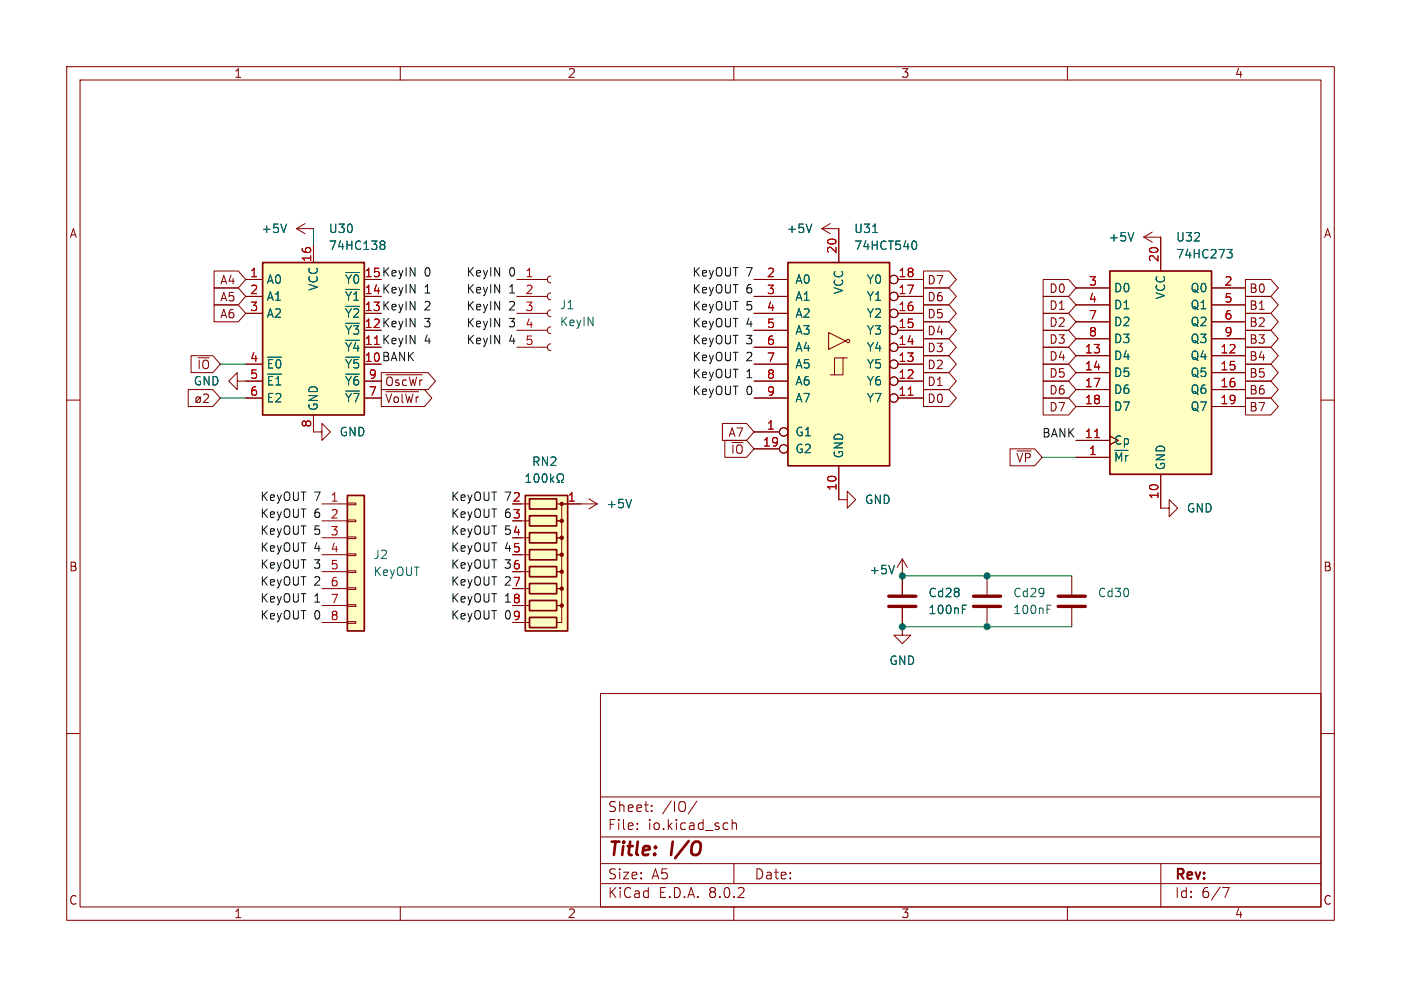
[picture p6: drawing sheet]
<svg xmlns="http://www.w3.org/2000/svg" width="210mm" height="148mm" viewBox="0 0 210 148" stroke-linecap="round" stroke-linejoin="round" font-family="sans-serif">
<g fill="none" stroke="#840000" stroke-width=".15">
<path d="M10 10h190v128h-190zM12 12h186v124h-186zM60 10v2M110 10v2M160 10v2M10 60h2M198 60h2M10 110h2M90 104h108v32h-108zM90 119.5h108M198 110h2M60 136v2"/>
<path d="M90 132.5h108M90 129.5h108M90 125.5h108M95.5 124.2v.2M95.5 123.5v.1M97.7 121.5v.2M97.7 120.8v.1M104.5 120.1l-1.3 1.9M109.8 122.9v1.5M109.8 123.5a.37 .37 0 0 1 .6 .1v.8M110 136v2M110 129.5v3"/>
<path d="M160 136v2M174 129.5v6.5M183.3 133.1h1l-.7 1.5"/>
</g>
<path d="M78.7 74.3h6.4v20.3h-6.4z" fill="#ffffc2"/>
<path d="M78.7 74.3h6.4v20.3h-6.4zM79.4 74.8h4v1.5h-4zM79.4 77.3h4v1.6h-4zM79.4 79.9h4v1.5h-4zM79.4 82.4h4v1.5h-4zM79.4 85h4v1.5h-4zM79.4 87.5h4v1.5h-4zM79.4 90h4v1.6h-4zM79.4 92.6h4v1.5h-4z" fill="none" stroke="#840000" stroke-width=".25"/>
<g fill="#840000" stroke="#840000" stroke-width=".15">
<circle cx="84.2" cy="75.6" r=".25"/>
<circle cx="84.2" cy="78.1" r=".25"/>
<circle cx="84.2" cy="80.6" r=".25"/>
<circle cx="84.2" cy="83.2" r=".25"/>
<circle cx="84.2" cy="85.7" r=".25"/>
<circle cx="84.2" cy="88.3" r=".25"/>
<circle cx="84.2" cy="90.8" r=".25"/>
</g>
<g fill="none" stroke="#840000" stroke-width=".15">
<path d="M44.4 34.3l1.3 .8M44.4 34.3h2.6M45.7 33.5l-1.3 .8M47 64.8h1.3v-1.3l1.2 1.3-1.2 1.2v-1.2M78.1 75.6h1.3M78.1 78.1h1.3M83.4 75.6h.8v2.5h-.8h.8v2.5h-.8h.8v2.6h-.8h.8v2.5h-.8h.8v2.6h-.8h.8v2.5h-.8h.8v2.5h-.8M84.5 75.6h2.5M78.1 80.6h1.3M78.1 83.2h1.3M78.1 85.7h1.3M78.1 88.3h1.3"/>
<path d="M78.1 90.8h1.3M78.1 93.3h1.3"/>
</g>
<path d="M42.9 33.6l-.4 1.3M78.8 72.3h.8M78.8 71.4l.4-.3v1.2M80.2 71.2l.2-.1a.68 .68 0 0 1 .4 .6 .68 .68 0 0 1-.4 .6l-.2-.1-.1-.3zM81.4 71.2l.2-.1a.69 .69 0 0 1 .5 .5 .69 .69 0 0 1-.3 .7h-.1a.68 .68 0 0 1-.3-1.1zM82.5 71.1v1.2M82.7 71.9l.3 .4M83 71.5l-.5 .5M83.5 72.3h.3v-.2a.54 .54 0 0 1-.3-.7 .54 .54 0 0 1 .8-.3 .58 .58 0 0 1-.1 1v.2h.3" fill="none" stroke="#006464" stroke-width=".15"/>
<path d="M39.4 39.4h15.2v22.8h-15.2z" fill="#ffffc2"/>
<path d="M39.4 39.4h15.2v22.8h-15.2z" fill="none" stroke="#840000" stroke-width=".25"/>
<path d="M47 36.8v2.6M36.8 41.9h2.6M36.8 44.5h2.6M36.8 47h2.6M36.8 54.6h2.6M36.8 57.2h2.6M36.8 59.7h2.6M54.6 57.2h2.5M54.6 59.7h2.5M47 62.2v2.6" fill="none" stroke="#840000" stroke-width=".15"/>
<path d="M57.1 36.6l.1 .1M57.1 36.2l.4-.1 .1 .2 .1 .1-.2 .3M57.2 36.7h.3M57.2 36.7h-.1M57.5 36.7l.2 .2-.1 .4-.1 .1-.4-.1M40.1 53.6h2.1M51.8 40.9h2.1" fill="none" stroke="#006464" stroke-width=".15"/>
<path d="M166.4 40.6h15.2v30.5h-15.2z" fill="#ffffc2"/>
<path d="M166.4 40.6h15.2v30.5h-15.2z" fill="none" stroke="#840000" stroke-width=".25"/>
<g fill="none" stroke="#840000" stroke-width=".15">
<path d="M123.2 34.3l1.3 .8M123.2 34.3h2.5M124.5 33.5l-1.3 .8M174 35.6v5M161.3 53.3h5.1M161.3 55.9h5.1M161.3 58.4h5.1M161.3 43.2h5.1M161.3 45.7h5.1M161.3 48.3h5.1M161.3 50.8h5.1M181.6 53.3h5.1"/>
<path d="M181.6 55.9h5.1M181.6 58.4h5.1M181.6 43.2h5.1M181.6 45.7h5.1M181.6 48.3h5.1M181.6 50.8h5.1M161.3 68.6h5.1M161.3 66h5.1M161.3 61h5.1M174 71.1v5.1M181.6 61h5.1"/>
</g>
<path d="M164.1 65.6h.7" fill="none" stroke="#a90000" stroke-width=".15"/>
<path d="M121.7 33.6l-.4 1.3M183.9 37.4h.8l-.4 .5 .3 .1 .1 .4-.2 .3h-.4" fill="none" stroke="#006464" stroke-width=".15"/>
<path d="M118.1 39.4h15.2v30.5h-15.2z" fill="#ffffc2"/>
<g fill="none" stroke="#840000" stroke-width=".15">
<path d="M125.7 34.3v5.1M171.4 35.6l1.3 .7M171.4 35.6h2.6M172.7 34.8l-1.3 .8M35.6 57.2v-1.3l-1.3 1.3 1.3 1.2v-1.2h1.2M77.5 52.1h4.5M77.5 49.5h4.5M77.5 47h4.5M77.5 44.5h4.5M77.5 41.9h4.5M82.5 51.6a.51 .51 0 0 0-.5 .5 .51 .51 0 0 0 .5 .5M82.5 49a.51 .51 0 0 0-.5 .5 .51 .51 0 0 0 .5 .5"/>
<path d="M82.5 46.5a.51 .51 0 0 0-.5 .5 .51 .51 0 0 0 .5 .5M82.5 43.9a.51 .51 0 0 0-.5 .6 .51 .51 0 0 0 .5 .5M82.5 41.4a.51 .51 0 0 0-.5 .5 .51 .51 0 0 0 .5 .5M113 59.7h5.1M113 57.2h5.1M113 54.6h5.1M113 52.1h5.1M113 49.5h5.1M113 47h5.1M113 44.5h5.1M113 41.9h5.1M124.2 49.9l2.5 1.2-2.5 1.3z"/>
<path d="M126.4 53.7h-1.3v2.5M127 53.7h-.6v2.5h-1.9M134.6 59.7h3.8M134.6 57.2h3.8M134.6 54.6h3.8M134.6 52.1h3.8M134.6 49.5h3.8M134.6 47h3.8M134.6 44.5h3.8M134.6 41.9h3.8M87 75.6h2.5M88.3 74.8l1.2 .8"/>
<path d="M89.5 75.6l-1.2 .7M113 64.8h3.8M113 67.3h3.8M125.7 69.9v5h1.3v-1.2l1.3 1.2-1.3 1.3v-1.3M174 76.2h1.3v-1.3l1.2 1.3-1.2 1.3v-1.3M135.3 91.2v4.1h1.2l-1.2 1.2-1.3-1.2h1.3M135.3 83.8l-.8 1.3M135.3 83.8v5.4M135.3 83.8l.7 1.3M148 86.4v2.8M148 91.2v2.8M160.7 86.4v2.8"/>
<path d="M160.7 91.2v2.8"/>
<circle cx="127.1" cy="51.1" r=".25"/>
<circle cx="134" cy="57.1" r=".63"/>
<circle cx="134" cy="59.7" r=".63"/>
<circle cx="134" cy="49.5" r=".63"/>
<circle cx="134" cy="47" r=".63"/>
<circle cx="134" cy="44.4" r=".63"/>
<circle cx="134" cy="41.9" r=".63"/>
<circle cx="134" cy="54.6" r=".63"/>
<circle cx="134" cy="52.1" r=".63"/>
<circle cx="117.5" cy="64.8" r=".63"/>
<circle cx="117.5" cy="67.3" r=".63"/>
</g>
<path d="M118.1 39.4h15.2v30.5h-15.2z" fill="none" stroke="#840000" stroke-width=".25"/>
<path d="M136.1 59.3h.8" fill="none" stroke="#a90000" stroke-width=".15"/>
<path d="M130.8 34.9h.7M137 36.1a.69 .69 0 0 1 .5 .6 .69 .69 0 0 1-.3 .6l-.2 .1M169.9 34.9l-.4 1.2M94.7 74.9l-.5 1.2M134.1 84.8l-.4 1.2M144.3 91.4h.4M144.3 90.7h.6M157 91.4h.4M157 90.7h.6" fill="none" stroke="#006464" stroke-width=".15"/>
<path d="M133.2 90.9h4.1M133.2 89.4h4.1M145.9 90.9h4.1M145.9 89.4h4.1M158.6 90.9h4.1M158.6 89.4h4.1" fill="none" stroke="#840000" stroke-width=".51"/>
<path d="M52.1 74.3h2.5v20.3h-2.5z" fill="#ffffc2"/>
<g fill="none" stroke="#840000" stroke-width=".15">
<path d="M47 36.8v2.6M125.7 34.3v5.1M174 35.6v5M28.2 58.4h3.7l1.1 1.3-1.1 1.3h-3.7zM28.6 53.3h3.3l1.1 1.3-1.1 1.3h-3.3zM29.5 59.6l.3-.1 .2 .3v.3l-.2 .3-.3-.1-.1-.2v-.3zM30.1 59.5l-.8 .9M30.5 59.2l.5-.1 .2 .1v.3l-.7 .9h.7M32.1 45.7h3.6l1.1 1.3-1.1 1.3h-3.6zM32.1 43.2h3.6l1.1 1.3-1.1 1.2h-3.6zM32.1 40.6h3.6l1.1 1.3-1.1 1.3h-3.6zM36.8 59.7h2.6"/>
<path d="M36.8 57.2h2.6M36.8 54.6h2.6M36.8 47h2.6M36.8 44.5h2.6M36.8 41.9h2.6M54.6 59.7h2.5M54.6 57.2h2.5M57.1 55.9h7.1l1.1 1.3-1.1 1.2h-7.1zM57.1 58.4h6.5l1.1 1.3-1.1 1.3h-6.5zM57.9 56.2h5.4M57.9 58.7h4.8M113 59.7h5.1"/>
<path d="M113 57.2h5.1M113 54.6h5.1M113 52.1h5.1M113 49.5h5.1M113 47h5.1M113 44.5h5.1M113 41.9h5.1M134.6 59.7h3.8M134.6 57.2h3.8M134.6 54.6h3.8M134.6 52.1h3.8M134.6 49.5h3.8"/>
<path d="M134.6 47h3.8M134.6 44.5h3.8M134.6 41.9h3.8M138.4 55.9h3.8l1.2 1.3-1.2 1.2h-3.8zM138.4 58.4h3.8l1.2 1.3-1.2 1.3h-3.8zM138.4 50.8h3.8l1.2 1.3-1.2 1.2h-3.8zM138.4 53.3h3.8l1.2 1.3-1.2 1.3h-3.8zM138.4 48.3h3.8l1.2 1.2-1.2 1.3h-3.8zM138.4 45.7h3.8l1.2 1.3-1.2 1.3h-3.8zM138.4 43.2h3.8l1.2 1.3-1.2 1.2h-3.8zM138.4 40.6h3.8l1.2 1.3-1.2 1.3h-3.8zM156.4 59.7h3.8l1.1 1.3-1.1 1.2h-3.8z"/>
<path d="M156.4 52.1h3.8l1.1 1.2-1.1 1.3h-3.8zM156.4 54.6h3.8l1.1 1.3-1.1 1.3h-3.8zM156.4 57.1h3.8l1.1 1.3-1.1 1.3h-3.8zM156.4 49.5h3.8l1.1 1.3-1.1 1.3h-3.8zM156.4 41.9h3.8l1.1 1.3-1.1 1.3h-3.8zM156.4 44.4h3.8l1.1 1.3-1.1 1.3h-3.8zM156.4 47h3.8l1.1 1.3-1.1 1.2h-3.8zM161.3 53.3h5.1M161.3 55.9h5.1M161.3 58.4h5.1M161.3 43.2h5.1M161.3 45.7h5.1"/>
<path d="M161.3 48.3h5.1M161.3 50.8h5.1M181.6 53.3h5.1M181.6 55.9h5.1M181.6 58.4h5.1M181.6 43.2h5.1M181.6 45.7h5.1M181.6 48.3h5.1M181.6 50.8h5.1M186.7 47h3.8l1.1 1.3-1.1 1.2h-3.8zM186.7 54.6h3.8l1.1 1.3-1.1 1.3h-3.8zM186.7 57.1h3.8l1.1 1.3-1.1 1.3h-3.8z"/>
<path d="M186.7 59.7h3.8l1.1 1.3-1.1 1.2h-3.8zM186.7 52.1h3.8l1.1 1.2-1.1 1.3h-3.8zM186.7 49.5h3.8l1.1 1.3-1.1 1.3h-3.8zM186.7 44.4h3.8l1.1 1.3-1.1 1.3h-3.8zM186.7 41.9h3.8l1.1 1.3-1.1 1.3h-3.8zM47 62.2v2.6M48.3 75.6h3.8M48.3 78.1h3.8M52.1 78h1.2v.2h-1.2zM52.1 75.4h1.2v.3h-1.2zM84.5 75.6h2.5M108.3 63.5h3.6l1.1 1.3-1.1 1.2h-3.6z"/>
<path d="M108.6 66h3.3l1.1 1.3-1.1 1.3h-3.3zM113 64.8h3.8M113 67.3h3.8M125.7 69.9v5M151.4 67.3h3.7l1.1 1.3-1.1 1.3h-3.7zM152.4 67.6h2.2M161.3 68.6h5.1M161.3 66h5.1M161.3 61h5.1M174 71.1v5.1M181.6 61h5.1M48.3 80.6h3.8"/>
<path d="M48.3 83.2h3.8M48.3 85.7h3.8M48.3 88.3h3.8M48.3 90.8h3.8M48.3 93.3h3.8M52.1 93.2h1.2v.3h-1.2zM52.1 90.7h1.2v.2h-1.2zM52.1 88.1h1.2v.3h-1.2zM52.1 85.6h1.2v.3h-1.2zM52.1 83.1h1.2v.2h-1.2zM52.1 80.5h1.2v.3h-1.2zM135.3 86.4v2.8"/>
<path d="M135.3 91.2v2.8"/>
<circle cx="134" cy="57.1" r=".63"/>
<circle cx="134" cy="59.7" r=".63"/>
<circle cx="134" cy="49.5" r=".63"/>
<circle cx="134" cy="47" r=".63"/>
<circle cx="134" cy="44.4" r=".63"/>
<circle cx="134" cy="41.9" r=".63"/>
<circle cx="134" cy="54.6" r=".63"/>
<circle cx="134" cy="52.1" r=".63"/>
<circle cx="117.5" cy="64.8" r=".63"/>
<circle cx="117.5" cy="67.3" r=".63"/>
</g>
<path d="M52.1 74.3h2.5v20.3h-2.5z" fill="none" stroke="#840000" stroke-width=".25"/>
<path d="M47 34.3v2.5M33 54.6h3.8M33 59.7h3.8M156.2 68.6h5.1M135.3 94h25.4M135.3 86.4h25.4" fill="none" stroke="#009600" stroke-width=".15"/>
<g fill="none" stroke="#006464" stroke-width=".15">
<path d="M42.9 33.6l-.4 1.3M57.1 36.2l.4-.1 .1 .2 .1 .1-.2 .3M57.1 36.6l.1 .1M57.2 36.7h.3M57.2 36.7h-.1M57.5 36.7l.2 .2-.1 .4-.1 .1-.4-.1M121.7 33.6l-.4 1.3M130.8 34.9h.7M137 36.1a.69 .69 0 0 1 .5 .6 .69 .69 0 0 1-.3 .6l-.2 .1M169.9 34.9l-.4 1.2M183.9 37.4h.8l-.4 .5 .3 .1 .1 .4-.2 .3h-.4M40.1 53.6h2.1"/>
<path d="M51.8 40.9h2.1M78.8 72.3h.8M78.8 71.4l.4-.3v1.2M80.2 71.2l.2-.1a.68 .68 0 0 1 .4 .6 .68 .68 0 0 1-.4 .6l-.2-.1-.1-.3zM81.4 71.2l.2-.1a.69 .69 0 0 1 .5 .5 .69 .69 0 0 1-.3 .7h-.1a.68 .68 0 0 1-.3-1.1zM82.5 71.1v1.2M82.7 71.9l.3 .4M83 71.5l-.5 .5M83.5 72.3h.3v-.2a.54 .54 0 0 1-.3-.7 .54 .54 0 0 1 .8-.3 .58 .58 0 0 1-.1 1v.2h.3M94.7 74.9l-.5 1.2M134.1 84.8l-.4 1.2M144.3 91.4h.4"/>
<path d="M144.3 90.7h.6"/>
</g>
<path d="M136.1 59.3h.8M164.1 65.6h.7" fill="none" stroke="#a90000" stroke-width=".15"/>
<g fill="#009600" stroke="#009600" stroke-width=".15">
<circle cx="135.3" cy="94" r=".46"/>
<circle cx="148" cy="94" r=".46"/>
<circle cx="135.3" cy="86.4" r=".46"/>
<circle cx="148" cy="86.4" r=".46"/>
</g>
<g font-size="2.8" fill="#840000">
<text x="91" y="128.9">Title:</text>
<text x="100.7" y="128.9">I/O</text>
</g>
<g font-size="2.1" fill="#840000">
<text x="91" y="124.7">File:</text>
<text x="91" y="122">Sheet:</text>
<text x="97.1" y="124.7">io.kicad_sch</text>
<text x="99.2" y="122">/IO/</text>
<text x="91" y="134.9">KiCad</text>
<text x="91" y="132.1">Size:</text>
<text x="97.7" y="132.1">A5</text>
<text x="98.7" y="134.9">E.D.A.</text>
<text x="106.3" y="134.9">8.0.2</text>
<text x="113" y="132.1">Date:</text>
<text x="176" y="132.3">Rev:</text>
<text x="176" y="134.9">Id:</text>
<text x="180.1" y="134.9">6/7</text>
</g>
<g font-size="1.8" fill="#840000">
<text x="35" y="11.9">1</text>
<text x="85" y="11.9">2</text>
<text x="135" y="11.9">3</text>
<text x="185" y="11.9">4</text>
<text x="10.3" y="35.9">A</text>
<text x="198.4" y="35.9">A</text>
<text x="54.6" y="41.7">15 KeyIN</text>
<text x="32.9" y="47.9">A6</text>
<text x="32.9" y="45.4">A5</text>
<text x="32.9" y="42.9">A4</text>
<text x="54.6" y="46.7">13 KeyIN</text>
<text x="54.6" y="44.2">14 KeyIN</text>
<text x="138.9" y="47.9">D5</text>
<text x="138.9" y="45.4">D6</text>
<text x="138.9" y="42.9">D7</text>
<text x="157.2" y="44.1">D0</text>
<text x="157.2" y="46.7">D1</text>
<text x="187.2" y="46.7">B1</text>
<text x="187.2" y="44.1">B0</text>
<text x="54.6" y="49.3">12 KeyIN</text>
<text x="138.9" y="53">D3</text>
<text x="138.9" y="50.5">D4</text>
<text x="157.2" y="51.8">D3</text>
<text x="157.2" y="49.2">D2</text>
<text x="187.2" y="49.2">B2</text>
<text x="187.2" y="51.8">B3</text>
<text x="29.5" y="55.6">~{IO}</text>
<text x="54.6" y="54.4">10 BANK</text>
<text x="57.6" y="58.1">~{OscWr}</text>
<text x="138.9" y="58.1">D1</text>
<text x="138.9" y="55.6">D2</text>
<text x="157.2" y="54.3">D4</text>
<text x="157.2" y="56.8">D5</text>
<text x="157.2" y="59.4">D6</text>
<text x="187.2" y="56.8">B5</text>
<text x="187.2" y="59.4">B6</text>
<text x="187.2" y="54.3">B4</text>
<text x="57.6" y="60.6">~{VolWr}</text>
<text x="109.1" y="65.7">A7</text>
<text x="138.9" y="60.6">D0</text>
<text x="157.2" y="61.9">D7</text>
<text x="187.2" y="61.9">B7</text>
<text x="109.5" y="68.3">~{IO}</text>
<text x="152.2" y="69.5">~{VP}</text>
<text x="10.3" y="85.9">B</text>
<text x="198.3" y="85.9">B</text>
<text x="10.3" y="135.9">C</text>
<text x="35" y="137.9">1</text>
<text x="85" y="137.9">2</text>
<text x="135" y="137.9">3</text>
<text x="185" y="137.9">4</text>
<text x="198.3" y="135.9">C</text>
</g>
<g font-size="1.8" fill="#006464">
<text x="39.1" y="35.2">+5V</text>
<text x="49.2" y="35.2">U30</text>
<text x="117.8" y="35.2">+5V</text>
<text x="127.9" y="35.2">U31</text>
<text x="49.2" y="37.7">74HC138</text>
<text x="127.9" y="37.7">74HCT540</text>
<text x="166.1" y="36.4">+5V</text>
<text x="176.2" y="36.4">U32</text>
<text x="176.2" y="39">74HC273</text>
<text x="39.9" y="42.8">A0</text>
<text x="39.9" y="45.3">A1</text>
<text x="39.9" y="47.9">A2</text>
<text x="47.9" y="43.7" transform="rotate(-90 47.9 43.7)">VCC</text>
<text x="51.6" y="47.9">~{Y2}</text>
<text x="51.6" y="45.3">~{Y1}</text>
<text x="51.6" y="42.8">~{Y0}</text>
<text x="83.8" y="46.6">J1</text>
<text x="119.1" y="42.8">A0</text>
<text x="119.1" y="45.3">A1</text>
<text x="119.1" y="47.9">A2</text>
<text x="126.6" y="44.2" transform="rotate(-90 126.6 44.2)">VCC</text>
<text x="129.8" y="47.9">Y2</text>
<text x="129.8" y="45.3">Y1</text>
<text x="129.8" y="42.8">Y0</text>
<text x="166.9" y="44">D0</text>
<text x="166.9" y="46.6">D1</text>
<text x="174.9" y="45" transform="rotate(-90 174.9 45)">VCC</text>
<text x="178.4" y="44">Q0</text>
<text x="178.4" y="46.6">Q1</text>
<text x="51.6" y="52.9">~{Y4}</text>
<text x="51.6" y="50.4">~{Y3}</text>
<text x="83.8" y="49.1">KeyIN</text>
<text x="119.1" y="50.4">A3</text>
<text x="119.1" y="52.9">A4</text>
<text x="129.8" y="52.9">Y4</text>
<text x="129.8" y="50.4">Y3</text>
<text x="166.9" y="49.1">D2</text>
<text x="166.9" y="51.7">D3</text>
<text x="178.4" y="49.1">Q2</text>
<text x="178.4" y="51.7">Q3</text>
<text x="28.9" y="58">GND</text>
<text x="39.9" y="55.5">~{E0}</text>
<text x="39.9" y="58">~{E1}</text>
<text x="51.6" y="55.5">~{Y5}</text>
<text x="51.6" y="58">~{Y6}</text>
<text x="119.1" y="55.5">A5</text>
<text x="119.1" y="58">A6</text>
<text x="129.8" y="58">Y6</text>
<text x="129.8" y="55.5">Y5</text>
<text x="166.9" y="54.2">D4</text>
<text x="166.9" y="56.7">D5</text>
<text x="166.9" y="59.3">D6</text>
<text x="178.4" y="54.2">Q4</text>
<text x="178.4" y="56.7">Q5</text>
<text x="178.4" y="59.3">Q6</text>
<text x="39.9" y="60.6">E2</text>
<text x="47.9" y="61.7" transform="rotate(-90 47.9 61.7)">GND</text>
<text x="50.8" y="65.6">GND</text>
<text x="51.6" y="60.6">~{Y7}</text>
<text x="119.1" y="65.6">G1</text>
<text x="119.1" y="60.6">A7</text>
<text x="129.8" y="60.6">Y7</text>
<text x="166.9" y="61.8">D7</text>
<text x="178.4" y="61.8">Q7</text>
<text x="79.7" y="70.1">RN2</text>
<text x="119.1" y="68.2">G2</text>
<text x="126.6" y="68.8" transform="rotate(-90 126.6 68.8)">GND</text>
<text x="166.9" y="69.4">~{Mr}</text>
<text x="166.9" y="66.9">Cp</text>
<text x="174.9" y="70.6" transform="rotate(-90 174.9 70.6)">GND</text>
<text x="90.8" y="76.4">+5V</text>
<text x="129.5" y="75.8">GND</text>
<text x="177.8" y="77.1">GND</text>
<text x="55.9" y="84">J2</text>
<text x="55.9" y="86.6">KeyOUT</text>
<text x="130.2" y="86.3">+5V</text>
<text x="139.1" y="89.8">Cd28</text>
<text x="151.8" y="89.8">Cd29</text>
<text x="164.5" y="89.8">Cd30</text>
<text x="139.1" y="92.3">100nF</text>
<text x="151.8" y="92.3">100nF</text>
<text x="133.2" y="99.9">GND</text>
</g>
<g font-size="1.8" fill="#a90000">
<text x="37.4" y="41.7">1</text>
<text x="46.7" y="39.4" transform="rotate(-90 46.7 39.4)">16</text>
<text x="54.6" y="41.7">15</text>
<text x="78.7" y="41.7">1</text>
<text x="114.9" y="41.7">2</text>
<text x="125.5" y="38.1" transform="rotate(-90 125.5 38.1)">20</text>
<text x="134.6" y="41.7">18</text>
<text x="173.7" y="39.4" transform="rotate(-90 173.7 39.4)">20</text>
<text x="37.4" y="44.2">2</text>
<text x="37.4" y="46.7">3</text>
<text x="54.6" y="46.7">13</text>
<text x="54.6" y="44.2">14</text>
<text x="78.7" y="44.2">2</text>
<text x="78.7" y="46.7">3</text>
<text x="114.9" y="44.2">3</text>
<text x="114.9" y="46.7">4</text>
<text x="134.6" y="46.7">16</text>
<text x="134.6" y="44.2">17</text>
<text x="163.1" y="42.9">3</text>
<text x="163.1" y="45.5">4</text>
<text x="183.4" y="42.9">2</text>
<text x="183.4" y="45.5">5</text>
<text x="54.6" y="51.8">11 KeyIN</text>
<text x="54.6" y="51.8">11</text>
<text x="54.6" y="49.3">12</text>
<text x="78.7" y="49.3">4</text>
<text x="78.7" y="51.8">5</text>
<text x="114.9" y="49.3">5</text>
<text x="114.9" y="51.8">6</text>
<text x="134.6" y="51.8">14</text>
<text x="134.6" y="49.3">15</text>
<text x="162.5" y="53.1">13</text>
<text x="163.1" y="48">7</text>
<text x="163.1" y="50.5">8</text>
<text x="182.8" y="53.1">12</text>
<text x="183.4" y="48">6</text>
<text x="183.4" y="50.5">9</text>
<text x="37.4" y="54.4">4</text>
<text x="37.4" y="56.9">5</text>
<text x="37.4" y="59.4">6</text>
<text x="54.6" y="54.4">10</text>
<text x="55.2" y="59.4">7</text>
<text x="55.2" y="56.9">9</text>
<text x="114.9" y="54.4">7</text>
<text x="114.9" y="56.9">8</text>
<text x="114.9" y="59.4">9</text>
<text x="134.6" y="59.4">11</text>
<text x="134.6" y="56.9">12</text>
<text x="134.6" y="54.4">13</text>
<text x="162.5" y="55.6">14</text>
<text x="162.5" y="58.2">17</text>
<text x="182.8" y="55.6">15</text>
<text x="182.8" y="58.2">16</text>
<text x="46.7" y="64.2" transform="rotate(-90 46.7 64.2)">8</text>
<text x="114.9" y="64.5">1</text>
<text x="162.5" y="65.8">11</text>
<text x="162.5" y="60.7">18</text>
<text x="182.8" y="60.7">19</text>
<text x="114.3" y="67.1">19</text>
<text x="163.1" y="68.3">1</text>
<text x="49.5" y="75.3">1</text>
<text x="49.5" y="77.9">2</text>
<text x="76.8" y="75.3">2</text>
<text x="76.8" y="77.9">3</text>
<text x="85" y="75.3">1</text>
<text x="125.5" y="73.7" transform="rotate(-90 125.5 73.7)">10</text>
<text x="173.7" y="75" transform="rotate(-90 173.7 75)">10</text>
<text x="49.5" y="80.4">3</text>
<text x="49.5" y="82.9">4</text>
<text x="76.8" y="80.4">4</text>
<text x="76.8" y="82.9">5</text>
<text x="49.5" y="85.5">5</text>
<text x="49.5" y="88">6</text>
<text x="76.8" y="85.5">6</text>
<text x="76.8" y="88">7</text>
<text x="49.5" y="90.6">7</text>
<text x="49.5" y="93.1">8</text>
<text x="76.8" y="90.6">8</text>
<text x="76.8" y="93.1">9</text>
</g>
<g font-size="1.8" fill="#0f0f0f">
<text x="63.6" y="41.6">0</text>
<text x="69.8" y="41.6">KeyIN</text>
<text x="76.3" y="41.6">0</text>
<text x="103.7" y="41.6">KeyOUT</text>
<text x="111.8" y="41.6">7</text>
<text x="63.6" y="44.1">1</text>
<text x="63.6" y="46.6">2</text>
<text x="69.8" y="44.1">KeyIN</text>
<text x="69.8" y="46.6">KeyIN</text>
<text x="76.3" y="44.1">1</text>
<text x="76.3" y="46.6">2</text>
<text x="103.7" y="44.1">KeyOUT</text>
<text x="103.7" y="46.6">KeyOUT</text>
<text x="111.8" y="44.1">6</text>
<text x="111.8" y="46.6">5</text>
<text x="63.6" y="51.7">4</text>
<text x="63.6" y="49.2">3</text>
<text x="69.8" y="49.2">KeyIN</text>
<text x="69.8" y="51.7">KeyIN</text>
<text x="76.3" y="49.2">3</text>
<text x="76.3" y="51.7">4</text>
<text x="103.7" y="49.2">KeyOUT</text>
<text x="103.7" y="51.7">KeyOUT</text>
<text x="111.8" y="49.2">4</text>
<text x="111.8" y="51.7">3</text>
<text x="103.7" y="56.8">KeyOUT</text>
<text x="103.7" y="54.3">KeyOUT</text>
<text x="103.7" y="59.3">KeyOUT</text>
<text x="111.8" y="56.8">1</text>
<text x="111.8" y="54.3">2</text>
<text x="111.8" y="59.3">0</text>
<text x="156.1" y="65.7">BANK</text>
<text x="38.9" y="75.2">KeyOUT</text>
<text x="38.9" y="77.8">KeyOUT</text>
<text x="47.1" y="75.2">7</text>
<text x="47.1" y="77.8">6</text>
<text x="67.5" y="77.8">KeyOUT</text>
<text x="67.5" y="75.2">KeyOUT</text>
<text x="75.6" y="77.8">63</text>
<text x="75.6" y="75.2">72</text>
<text x="38.9" y="80.3">KeyOUT</text>
<text x="38.9" y="82.8">KeyOUT</text>
<text x="47.1" y="80.3">5</text>
<text x="47.1" y="82.8">4</text>
<text x="67.5" y="82.8">KeyOUT</text>
<text x="67.5" y="80.3">KeyOUT</text>
<text x="75.6" y="82.8">45</text>
<text x="75.6" y="80.3">54</text>
<text x="38.9" y="85.4">KeyOUT</text>
<text x="38.9" y="87.9">KeyOUT</text>
<text x="47.1" y="85.4">3</text>
<text x="47.1" y="87.9">2</text>
<text x="67.5" y="85.4">KeyOUT</text>
<text x="67.5" y="87.9">KeyOUT</text>
<text x="75.6" y="85.4">36</text>
<text x="75.6" y="87.9">27</text>
<text x="38.9" y="93">KeyOUT</text>
<text x="38.9" y="90.5">KeyOUT</text>
<text x="47.1" y="93">0</text>
<text x="47.1" y="90.5">1</text>
<text x="67.5" y="90.5">KeyOUT</text>
<text x="67.5" y="93">KeyOUT</text>
<text x="75.6" y="90.5">18</text>
<text x="75.6" y="93">09</text>
</g>
</svg>
